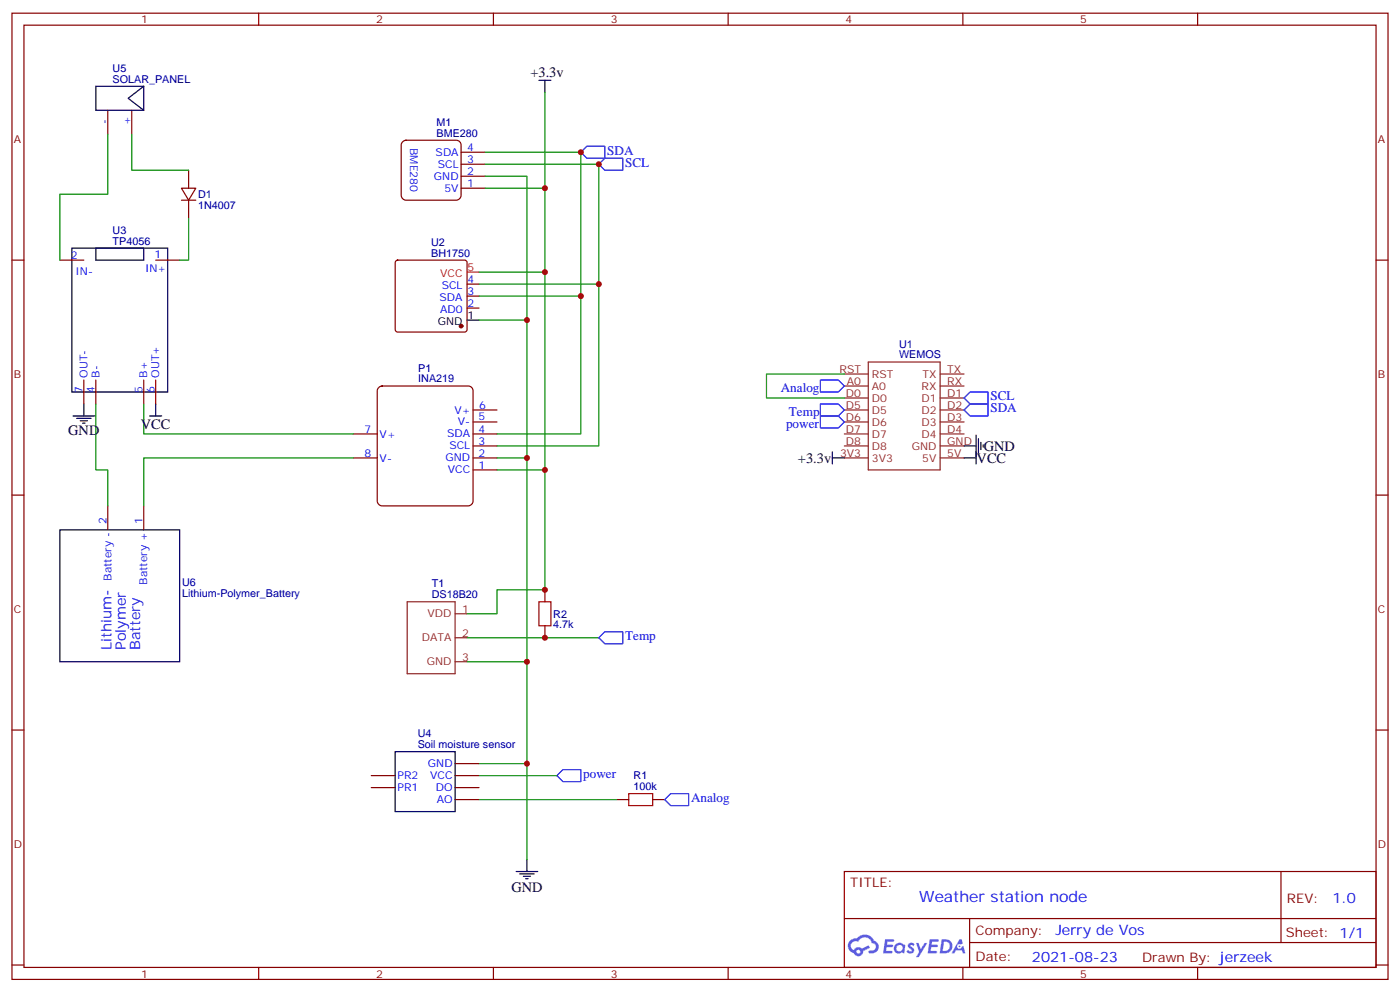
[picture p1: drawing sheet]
<svg xmlns="http://www.w3.org/2000/svg" width="412mm" height="292mm" viewBox="0 0 412 292" stroke-linecap="round" stroke-linejoin="round" font-family="sans-serif">
<g fill="none" stroke="#870000" stroke-width=".35">
<path d="M3.5 3.9h405.4v284.3h-405.4zM7.1 7.4h398.2v277.3h-398.2zM76.2 3.9v3.5M145.3 3.9v3.5M214.5 3.9v3.5M283.6 3.9v3.5M352.8 3.9v3.5M3.5 76.6h3.6M405.3 76.6h3.6M3.5 145.7h3.6M405.3 145.7h3.6M3.5 214.8h3.6"/>
<path d="M405.3 214.8h3.6M248.7 256.5h156.6v28.2h-156.6zM377.3 256.5v20.9M248.7 270.3h156.5M285.6 277.4h119.6M285.6 270.3v14.1M3.5 284h3.6M76.2 284.7v3.5M145.3 284.7v3.5M214.5 284.7v3.5M283.6 284.7v3.5M352.8 284.7v3.5"/>
<path d="M405.3 284h3.6"/>
</g>
<g fill="#5487ff">
<path d="M267.7 277.6a1.22 1.22 0 0 1 1.7 .3l-.4 .6a.47 .47 0 0 0-.3-.4 .47 .47 0 0 0-.5 .2l.1 .2a1.14 1.14 0 0 1 .8 1.8 1.14 1.14 0 0 1-1.9-.1l-.2-.1 .5-.6 .7 .4a.29 .29 0 0 0 .3-.2 .29 .29 0 0 0-.2-.3 1.04 1.04 0 0 1-.6-1.8z"/>
<path d="M260.7 276.4h2.4l.3 .2-.2 .5h-1.8l-.1 .9h1.5l.3 .4-.3 .3h-1.6l-.2 1.1 1.7 .1 .2 .3-.2 .3-2.6 .1z"/>
<path d="M273.8 276.4h2.4l.3 .2-.1 .5h-1.8l-.2 .9h1.6l.3 .4-.4 .3h-1.6l-.1 1.1 1.7 .1 .2 .3-.2 .3h-2.6z"/>
<path d="M282.6 276.4h.7l.3 1.3-.6 .3a.69 .69 0 0 0-1 .2 .69 .69 0 0 0 .4 1 .69 .69 0 0 0 .9-.6l.5-.3 .6 2.2h-.8l-.2-.8h-1.8l-.5 .8h-.8z"/>
<path d="M269.8 277.5h.8l.6 1.8 1.1-1.8h.9l-2.6 4.2h-.8l.9-1.6z"/>
<path d="M277.4 276.4l-.6 4.2h1.3a2.11 2.11 0 0 0 2.5-2.2 2.11 2.11 0 0 0-2.5-2zM278.1 277.1a1.39 1.39 0 0 1 1.7 1.5 1.39 1.39 0 0 1-1.8 1.2h-.3z"/>
<path d="M263.7 278a1.54 1.54 0 0 0-.1 2.2 1.54 1.54 0 0 0 2.2 .1l.6 .3 .3-2.3-.2-.3h-.4a1.49 1.49 0 0 0-2.4 0zM264 279a.94 .94 0 0 1 1.8 0 .94 .94 0 0 1-1.8 0z"/>
<path d="M250.4 276.8a2.18 2.18 0 0 0 1.1 3.7 1.44 1.44 0 0 0 1.6 .9 1.44 1.44 0 0 0 1.2-1.5l2-1-.5-.7-1.9 1a1.47 1.47 0 0 0-2.4 .4 1.39 1.39 0 0 1-.7-1.9 1.39 1.39 0 0 1 2-.5 2.12 2.12 0 0 1 2.2-1.3 2.12 2.12 0 0 1 1.9 1.7 1.14 1.14 0 0 1 1.1 1.4 1.14 1.14 0 0 1-1.7 .7 .43 .43 0 0 0-.5 .4 .43 .43 0 0 0 .4 .5 1.98 1.98 0 0 0 2.5-1.3 1.98 1.98 0 0 0-1.2-2.5 3.1 3.1 0 0 0-5.3-.7l-.9 .1zM252.3 280.1a.55 .55 0 0 1 1.1 0 .55 .55 0 0 1-1.1 0z"/>
<circle cx="282.6" cy="278.5" r=".26"/>
</g>
<g fill="none" stroke="#8c2424" stroke-width=".35">
<path d="M248.7 117.1h7.1M248.7 113.6h7.1M248.7 110.1h7.1M255.8 106.5h21.1v31.8h-21.1zM276.9 117.1h7.1M276.9 113.6h7.1M276.9 110.1h7.1M248.7 134.8h7.1M248.7 131.2h7.1M248.7 127.7h7.1M248.7 124.2h7.1M248.7 120.6h7.1"/>
<path d="M276.9 134.8h7.1M276.9 131.2h7.1M276.9 127.7h7.1M276.9 124.2h7.1M276.9 120.6h7.1"/>
</g>
<path d="M116.7 76.8l.4-.2h19.8l.5 .2 .2 .5v19.7l-.3 .5-.4 .2h-19.8l-.5-.2-.2-.5v-19.7zM137.6 90.7h3.5M137.6 87.1h3.5M137.6 83.6h3.5" fill="none" stroke="#870000" stroke-width=".35"/>
<circle cx="135.8" cy="96" r=".53" fill="#870000" stroke="#870000" stroke-width=".35"/>
<path d="M137.6 94.2h3.5" fill="none" stroke="#000" stroke-width=".35"/>
<path d="M137.6 80.1h3.5" fill="none" stroke="#f00" stroke-width=".35"/>
<path d="M111.4 114.2l1.1-.6h25.4a1.41 1.41 0 0 1 1.4 1.4v32.5a1.51 1.51 0 0 1-1.4 1.4h-25.4a1.51 1.51 0 0 1-1.4-1.4v-32.5z" fill="#fff" stroke="#800000" stroke-width=".35"/>
<g fill="none" stroke="#870000" stroke-width=".35">
<path d="M17.6 76.6h7.1M45.9 76.6h7M24.7 111.8v7.1M28.2 111.8v7.1M42.3 111.8v7.1M45.9 111.8v7.1M104.1 134.8h7M104.1 127.7h7M139.3 138.3h7.1M139.3 134.8h7.1M139.3 131.2h7.1M139.3 127.7h7.1"/>
<path d="M139.3 124.2h7.1M139.3 120.6h7.1"/>
</g>
<path d="M21.2 73h28.2v42.4h-28.2zM28.2 73h14.1v3.6h-14.1z" fill="none" stroke="#000" stroke-width=".35"/>
<path d="M118.5 41.9l1.1-.6h14.8a1.41 1.41 0 0 1 1.4 1.4v14.8a1.51 1.51 0 0 1-1.4 1.4h-14.8a1.51 1.51 0 0 1-1.4-1.4v-14.8z" fill="#fff" stroke="#800000" stroke-width=".35"/>
<g fill="none" stroke="#870000" stroke-width=".35">
<path d="M31.7 32.5v7M38.8 32.5v7M53.4 55.4h4.3l-2.1 3.5zM53.4 58.9h4.3M55.6 50.1v5.3M55.6 58.9v5.3M135.8 55.4h7.1M135.8 51.9h7.1M135.8 48.3h7.1M135.8 44.8h7.1M31.7 148.9v7M42.3 148.9v7"/>
<path d="M160.5 173.6v3.5M160.5 184.1v3.6M109.4 231.8h7M109.4 228.2h7M134.1 235.3h7M134.1 231.8h7M134.1 228.2h7M134.1 224.7h7M181.7 235.3h3.5M192.3 235.3h3.5"/>
</g>
<path d="M119.9 177.1h14.2v21.2h-14.2zM134.1 187.7h3.5M134.1 194.7h3.5M134.1 180.6h3.5" fill="none" stroke="#8c2424" stroke-width=".35"/>
<g fill="none" stroke="#000" stroke-width=".35">
<path d="M28.2 25.4h14.1v7.1h-14.1zM42.3 25.4l-4.6 3.5 4.6 3.6M158.7 23.6h3.6M160.5 23.6v3.6M24.7 118.9v3.5M45.9 118.9v3.5M21.5 122.4h6.4M22.6 123.1h4.2M23.6 123.8h2.2M24.3 124.5h.7M44.1 122.4h3.5M245.2 134.8h3.5"/>
<path d="M245.2 133v3.5M284 134.8h3.5M284 131.2h3.5M287.5 128.1v8.4M288.2 129.1v4.2M288.9 130.2v2.1M289.6 130.9v.7M17.6 155.9h35.3v38.8h-35.3zM116.4 221.2h17.7v17.6h-17.7zM152 256.5h6.4M153.1 257.2h4.2M154.2 257.9h2.1"/>
<path d="M154.9 258.6h.7M155.2 252.9v3.6"/>
</g>
<path d="M158.7 177.1h3.6v7h-3.6zM185.2 233.5h7.1v3.6h-7.1z" fill="none" stroke="#a10000" stroke-width=".35"/>
<g fill="none" stroke="#008700" stroke-width=".35">
<path d="M31.7 39.5v17.7h-14.1v19.4M38.8 39.5v10.6h16.8M160.5 27.2v28.2h-17.6M142.9 51.9h12.3v42.3M142.9 44.8h28.2v42.3h-30M142.9 48.3h33.5v35.3h-35.3M160.5 55.4v24.7h-19.4M55.6 64.2v12.4h-2.7M141.1 94.2h14.1v40.6M160.5 80.1v58.2h-14.1M171.1 87.1v40.6h-24.7M176.4 83.6v47.6h-30"/>
<path d="M28.2 118.9v19.4h3.5v10.6M42.3 118.9v8.8h61.8M248.7 110.1h-22.9v7h22.9M104.1 134.8h-61.8v14.1M146.4 134.8h8.8v118.1M160.5 138.3v35.3h-14.1v7h-8.8M137.6 187.7h38.8M137.6 194.7h17.6M141.1 224.7h14.1M141.1 235.3h40.6M141.1 228.2h22.9"/>
</g>
<path d="M171.1 44.8l1.8-1.8h5.3v3.6h-5.3zM176.4 48.3l1.8-1.7h5.2v3.5h-5.2zM241.7 111.8h5.2l1.8 1.8-1.8 1.8h-5.2zM241.7 118.9h5.2l1.8 1.7-1.8 1.8h-5.2zM284 117.1l1.8-1.7h5.2v3.5h-5.2zM241.7 122.4h5.2l1.8 1.8-1.8 1.7h-5.2zM284 120.6l1.8-1.7h5.2v3.5h-5.2zM176.4 187.7l1.8-1.8h5.2v3.5h-5.2zM164 228.2l1.8-1.7h5.3v3.5h-5.3zM195.8 235.3l1.8-1.8h5.2v3.6h-5.2z" fill="none" stroke="#00f" stroke-width=".35"/>
<g fill="#c00">
<circle cx="160.5" cy="55.4" r=".88"/>
<circle cx="160.5" cy="80.1" r=".88"/>
<circle cx="155.2" cy="134.8" r=".88"/>
<circle cx="155.2" cy="94.2" r=".88"/>
<circle cx="171.1" cy="87.1" r=".88"/>
<circle cx="176.4" cy="83.6" r=".88"/>
<circle cx="171.1" cy="44.8" r=".88"/>
<circle cx="176.4" cy="48.3" r=".88"/>
<circle cx="155.2" cy="194.7" r=".88"/>
<circle cx="155.2" cy="224.7" r=".88"/>
<circle cx="160.5" cy="187.7" r=".88"/>
<circle cx="160.5" cy="138.3" r=".88"/>
<circle cx="160.5" cy="173.6" r=".88"/>
</g>
<text font-size="4.6" fill="#00f" x="270.8" y="265.5">Weather station node</text>
<g font-size="4.2">
<text x="156.3" y="22.6">+3.3v</text>
<text x="20.1" y="128.1">GND</text>
<text x="41.5" y="126.4">VCC</text>
<text x="235.1" y="136.1">+3.3v</text>
<text x="287.7" y="136.2">VCC</text>
<text x="289.8" y="132.7">GND</text>
<text x="150.6" y="262.5">GND</text>
</g>
<g font-size="4.2" fill="#00f">
<text x="32.8" y="191.3" transform="rotate(-90 32.8 191.3)">Lithium-</text>
<text x="37" y="191.3" transform="rotate(-90 37 191.3)">Polymer</text>
<text x="41.3" y="191.3" transform="rotate(-90 41.3 191.3)">Battery</text>
<text x="392.5" y="265.7">1.0</text>
<text x="310.9" y="275.3">Jerry de Vos</text>
<text x="304" y="283.1">2021-08-23</text>
</g>
<g font-size="3.9" fill="#00f">
<text x="178.9" y="45.5">SDA</text>
<text x="184.2" y="49">SCL</text>
<text x="230" y="115.3">Analog</text>
<text x="291.8" y="117.8">SCL</text>
<text x="231.5" y="126">power</text>
<text x="232.4" y="122.4">Temp</text>
<text x="291.8" y="121.3">SDA</text>
<text x="184.2" y="188.4">Temp</text>
<text x="171.8" y="229">power</text>
<text x="203.6" y="236">Analog</text>
</g>
<g font-size="3.9" fill="#800">
<text x="250.5" y="261.1">TITLE:</text>
<text x="379.1" y="265.7">REV:</text>
<text x="287.4" y="275.3">Company:</text>
<text x="378.7" y="275.9">Sheet: 1/1</text>
<text x="287.4" y="282.9">Date:</text>
<text x="336.4" y="283">Drawn By: jerzeek</text>
</g>
<g font-size="3.2" fill="#800">
<text x="41.6" y="6.9">1</text>
<text x="110.8" y="6.9">2</text>
<text x="179.9" y="6.9">3</text>
<text x="249.1" y="6.9">4</text>
<text x="318.2" y="6.9">5</text>
<text x="4.1" y="42">A</text>
<text x="405.9" y="42">A</text>
<text x="4.1" y="111.1">B</text>
<text x="405.9" y="111.1">B</text>
<text x="4.1" y="180.3">C</text>
<text x="405.9" y="180.3">C</text>
<text x="4.1" y="249.4">D</text>
<text x="405.9" y="249.4">D</text>
<text x="41.6" y="287.7">1</text>
<text x="110.8" y="287.7">2</text>
<text x="179.9" y="287.7">3</text>
<text x="249.1" y="287.7">4</text>
<text x="318.2" y="287.7">5</text>
</g>
<g font-size="3.2" fill="#000080">
<text x="33.2" y="21.2">U5</text>
<text x="33.2" y="24.3">SOLAR_PANEL</text>
<text x="128.6" y="40.2">BME280</text>
<text x="128.6" y="37">M1</text>
<text x="58.4" y="58.2">D1</text>
<text x="58.4" y="61.4">1N4007</text>
<text x="33.2" y="72">TP4056</text>
<text x="33.2" y="68.8">U3</text>
<text x="127" y="75.5">BH1750</text>
<text x="127" y="72.3">U2</text>
<text x="264.9" y="105.4">WEMOS</text>
<text x="264.9" y="102.4">U1</text>
<text x="123.2" y="112.5">INA219</text>
<text x="123.2" y="109.4">P1</text>
<text x="53.6" y="172.5">U6</text>
<text x="127.2" y="172.8">T1</text>
<text x="53.6" y="175.7">Lithium-Polymer_Battery</text>
<text x="127.2" y="176">DS18B20</text>
<text x="163" y="184.9">4.7k</text>
<text x="163" y="181.8">R2</text>
<text x="123" y="220.1">Soil moisture sensor</text>
<text x="123" y="216.9">U4</text>
<text x="186.6" y="232.5">100k</text>
<text x="186.6" y="229.3">R1</text>
</g>
<g font-size="3.2" fill="#00f">
<text x="31.7" y="36.4" transform="rotate(-90 31.7 36.4)">-</text>
<text x="38.5" y="36.8" transform="rotate(-90 38.5 36.8)">+</text>
<text x="120.9" y="43.6" transform="rotate(90 120.9 43.6)">BME280</text>
<text x="128.3" y="45.9">SDA</text>
<text x="137.6" y="44.4">4</text>
<text x="137.6" y="48">3</text>
<text x="127.8" y="52.9">GND</text>
<text x="129" y="49.4">SCL</text>
<text x="137.6" y="51.5">2</text>
<text x="130.9" y="56.4">5V</text>
<text x="137.6" y="55">1</text>
<text x="20.9" y="76.2">2</text>
<text x="45.5" y="75.8">1</text>
<text x="22.2" y="80.8">IN-</text>
<text x="42.7" y="80.1">IN+</text>
<text x="137.8" y="83.3">4</text>
<text x="129.5" y="88.5">SDA</text>
<text x="130.1" y="85">SCL</text>
<text x="137.8" y="86.8">3</text>
<text x="129.6" y="92.1">AD0</text>
<text x="137.8" y="90.3">2</text>
<text x="25.8" y="111.1" transform="rotate(-90 25.8 111.1)">OUT-</text>
<text x="29.3" y="111.1" transform="rotate(-90 29.3 111.1)">B-</text>
<text x="43.4" y="111.1" transform="rotate(-90 43.4 111.1)">B+</text>
<text x="46.9" y="111.1" transform="rotate(-90 46.9 111.1)">OUT+</text>
<text x="24.3" y="115.6" transform="rotate(-90 24.3 115.6)">7</text>
<text x="27.9" y="115.6" transform="rotate(-90 27.9 115.6)">4</text>
<text x="42" y="115.6" transform="rotate(-90 42 115.6)">5</text>
<text x="45.5" y="115.6" transform="rotate(-90 45.5 115.6)">6</text>
<text x="133.9" y="121.7">V+</text>
<text x="134.9" y="125.1">V-</text>
<text x="141" y="123.7">5</text>
<text x="141.1" y="120.3">6</text>
<text x="107.3" y="127.4">7</text>
<text x="111.8" y="128.8">V+</text>
<text x="131.7" y="128.7">SDA</text>
<text x="141" y="130.8">3</text>
<text x="141" y="127.3">4</text>
<text x="107.3" y="134.4">8</text>
<text x="111.8" y="135.8">V-</text>
<text x="131.2" y="135.8">GND</text>
<text x="132.4" y="132.2">SCL</text>
<text x="141" y="137.9">1</text>
<text x="141" y="134.4">2</text>
<text x="131.9" y="139.3">VCC</text>
<text x="31.4" y="154.2" transform="rotate(-90 31.4 154.2)">2</text>
<text x="42" y="154.2" transform="rotate(-90 42 154.2)">1</text>
<text x="32.8" y="170.9" transform="rotate(-90 32.8 170.9)">Battery -</text>
<text x="43.4" y="172" transform="rotate(-90 43.4 172)">Battery +</text>
<text x="126.1" y="225.8">GND</text>
<text x="117.1" y="232.8">PR1</text>
<text x="117.1" y="229.3">PR2</text>
<text x="126.7" y="229.3">VCC</text>
<text x="128.4" y="232.8">DO</text>
<text x="128.7" y="236.4">AO</text>
</g>
<g font-size="3.2" fill="#f00">
<text x="129.7" y="81.5">VCC</text>
<text x="137.8" y="79.7">5</text>
</g>
<g font-size="3.2">
<text x="129" y="95.6">GND</text>
<text x="137.8" y="93.8">1</text>
</g>
<g font-size="3.2" fill="#8d2323">
<text x="247.3" y="109.7">RST</text>
<text x="249.5" y="113.2">A0</text>
<text x="256.8" y="111.1">RST</text>
<text x="271.7" y="111.1">TX</text>
<text x="279" y="113.2">RX</text>
<text x="279" y="109.7">TX</text>
<text x="249.2" y="116.8">D0</text>
<text x="256.8" y="118.2">D0</text>
<text x="256.8" y="114.7">A0</text>
<text x="271.4" y="118.2">D1</text>
<text x="271.5" y="114.7">RX</text>
<text x="279" y="116.8">D1</text>
<text x="249.2" y="123.8">D6</text>
<text x="249.2" y="120.3">D5</text>
<text x="256.8" y="125.2">D6</text>
<text x="256.8" y="121.7">D5</text>
<text x="271.4" y="125.2">D3</text>
<text x="271.4" y="121.7">D2</text>
<text x="279" y="123.8">D3</text>
<text x="279" y="120.3">D2</text>
<text x="249.2" y="130.9">D8</text>
<text x="249.2" y="127.4">D7</text>
<text x="256.8" y="128.8">D7</text>
<text x="271.4" y="128.8">D4</text>
<text x="279" y="130.9">GND</text>
<text x="279" y="127.4">D4</text>
<text x="247.4" y="134.4">3V3</text>
<text x="256.8" y="135.8">3V3</text>
<text x="256.8" y="132.3">D8</text>
<text x="268.6" y="132.3">GND</text>
<text x="271.7" y="135.8">5V</text>
<text x="279" y="134.4">5V</text>
<text x="125.9" y="181.7">VDD</text>
<text x="136.2" y="180.3">1</text>
<text x="124.3" y="188.7">DATA</text>
<text x="136.2" y="187.3">2</text>
<text x="125.7" y="195.8">GND</text>
<text x="136.2" y="194.4">3</text>
</g>
</svg>
